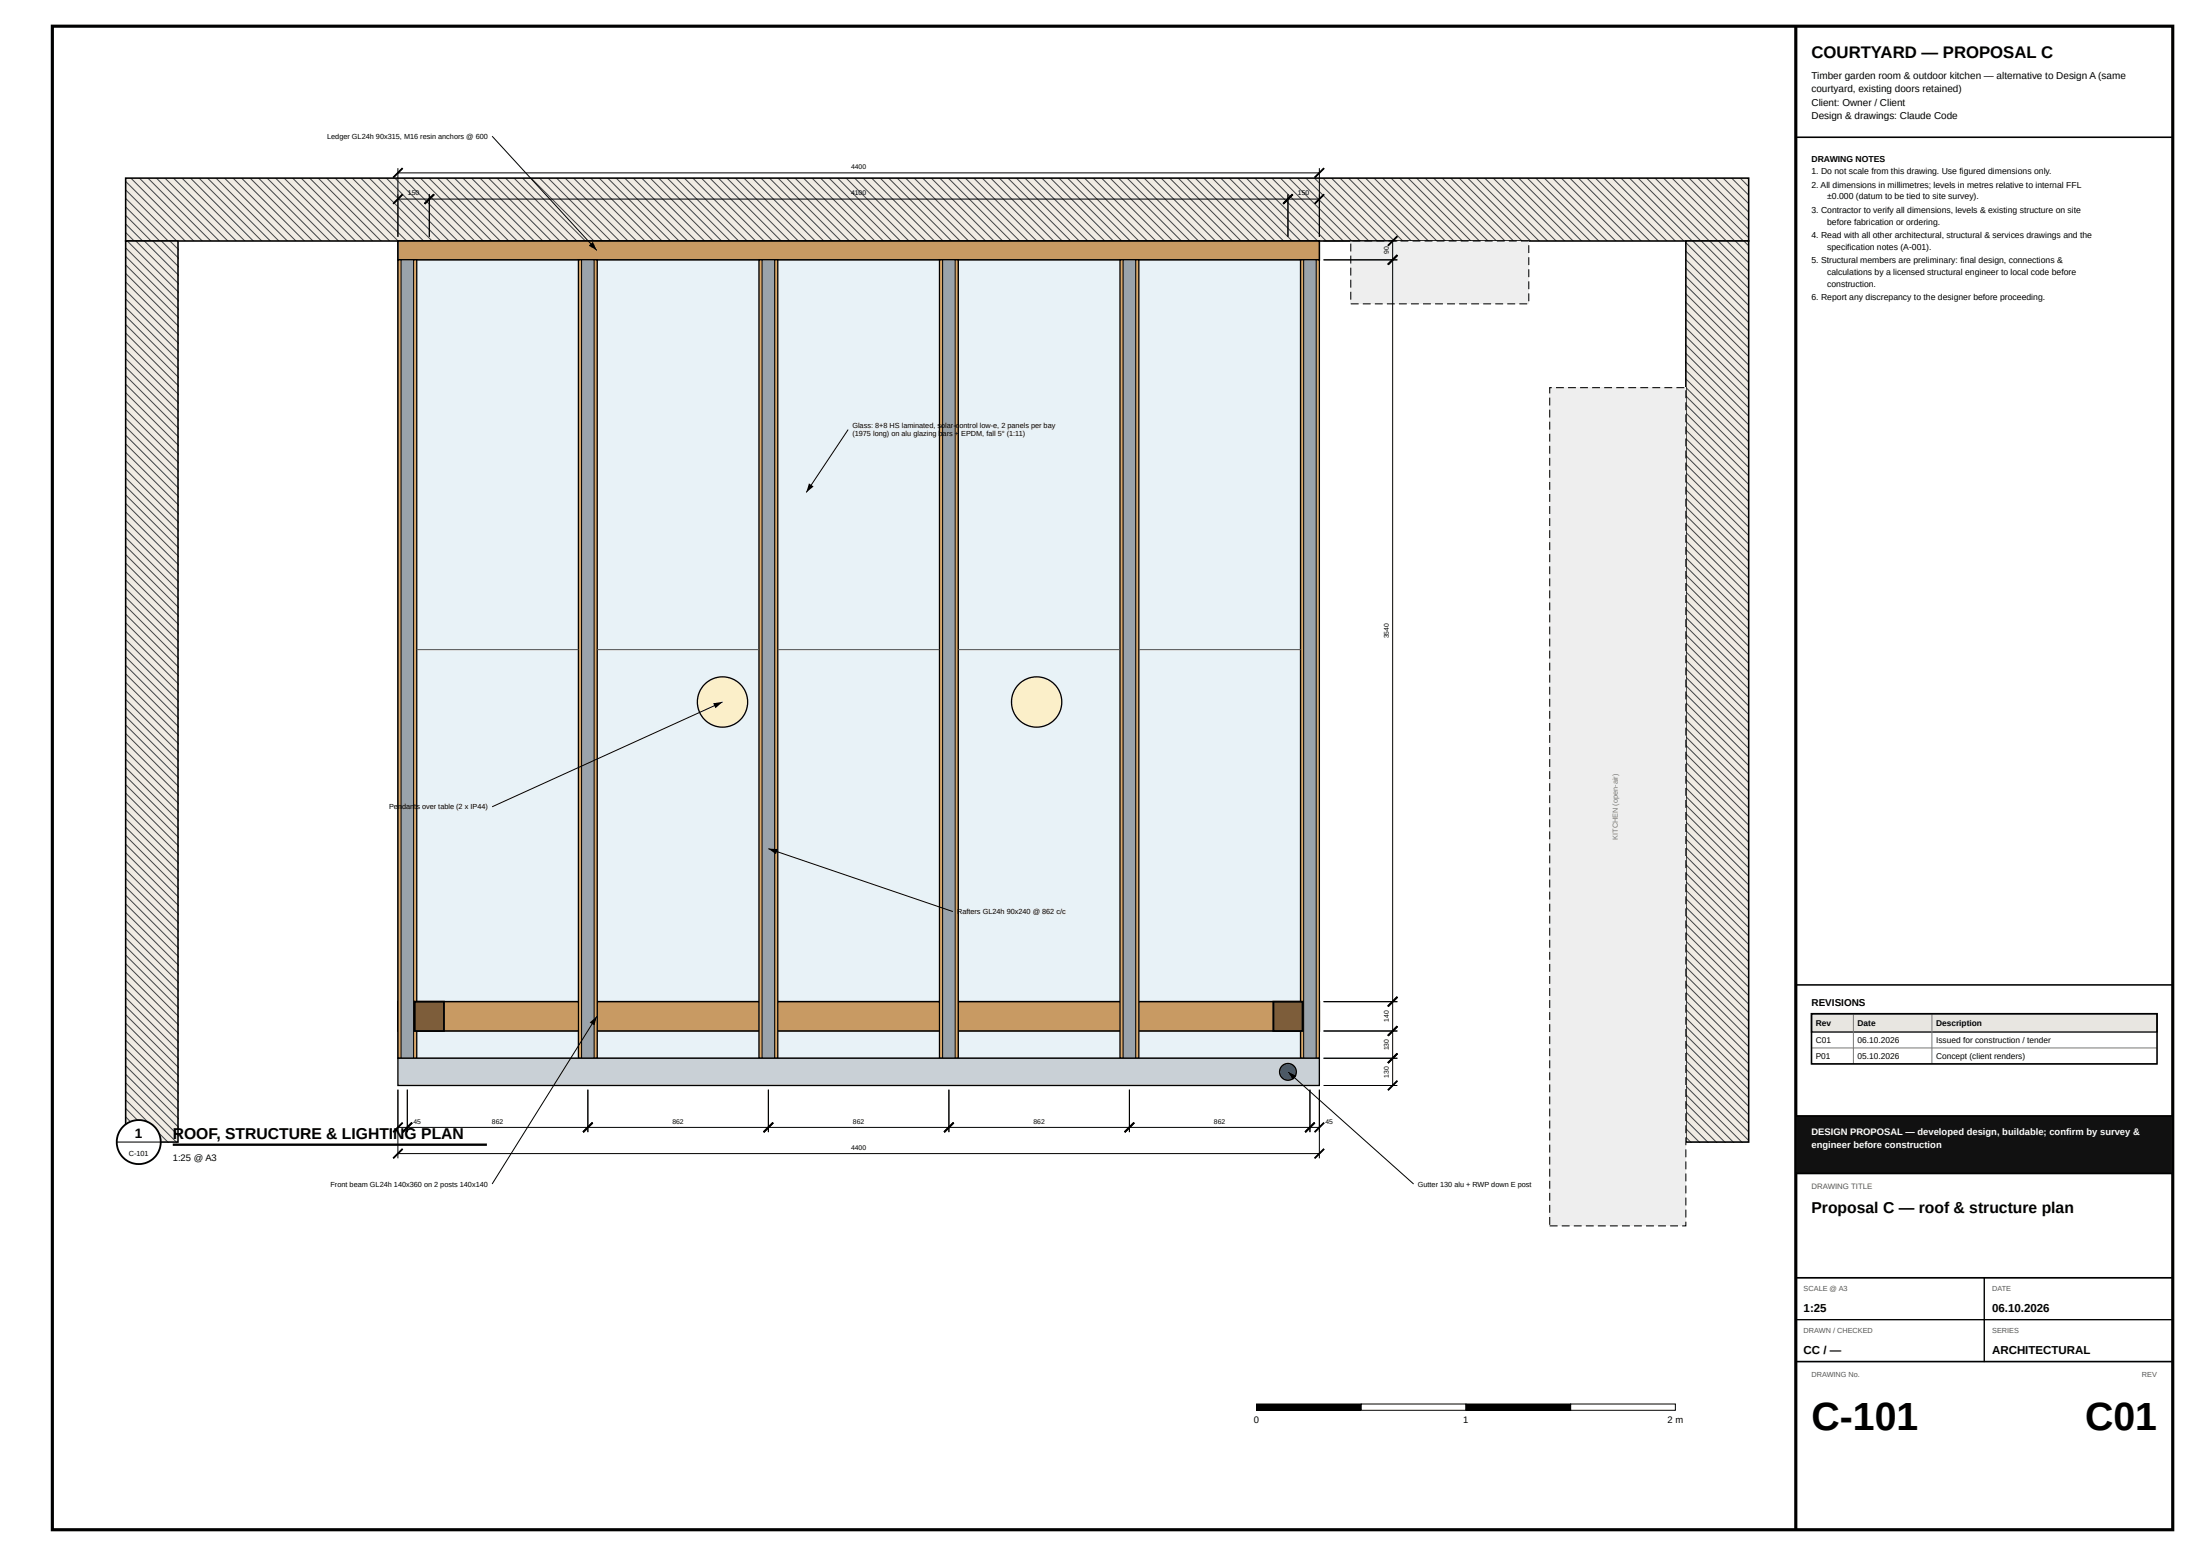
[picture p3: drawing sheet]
<svg xmlns="http://www.w3.org/2000/svg" width="420mm" height="297mm" viewBox="0 0 420 297" stroke-linecap="round" stroke-linejoin="round" font-family="sans-serif">
<path d="M10 5h405v287h-405zM343 5v287" fill="none" stroke="#000" stroke-width=".6"/>
<path d="M343 26.2h72M343 188h72" fill="none" stroke="#000" stroke-width=".3"/>
<path d="M346 193.5h66v3.5h-66z" fill="#e8e6e1"/>
<path d="M346 193.5h66v3.5h-66z" fill="none" stroke="#000" stroke-width=".25"/>
<path d="M346 193.5v9.6h66M354 193.5v9.6M369 193.5v9.6M346 200h66" fill="none" stroke="#777" stroke-width=".19"/>
<path d="M346 193.5h66v9.6h-66z" fill="none" stroke="#000" stroke-width=".3"/>
<path d="M343 213h72v11h-72z" fill="#111"/>
<path d="M343 213h72v11h-72zM343 259.9h72v32.1h-72zM343 243.9h72" fill="none" stroke="#000" stroke-width=".3"/>
<path d="M343 243.9h36v8h-36zM343 251.9h36v8h-36zM379 243.9h36v8h-36zM379 251.9h36v8h-36z" fill="none" stroke="#000" stroke-width=".2"/>
<path d="M24 34h310v12h-310z" fill="#f1ece4"/>
<g fill="none" stroke="#444" stroke-width=".19">
<path d="M23.9 34.6l11.5 11.5M23.9 36.2l9.9 9.9M23.9 37.8l8.3 8.3M23.9 39.5l6.6 6.6M25 34l12.1 12.1M26.6 34l12.1 12.1M28.2 34l12.1 12.1M29.8 34l12.1 12.1M31.5 34l12.1 12.1M33.1 34l12.1 12.1M34.7 34l12.1 12.1M36.3 34l12.1 12.1"/>
<path d="M38 34l12.1 12.1M39.6 34l12.1 12.1M41.2 34l12.1 12.1M42.8 34l12.1 12.1M44.5 34l12.1 12.1M46.1 34l12.1 12.1M47.7 34l12.1 12.1M49.3 34l12.1 12.1M51 34l12.1 12.1M52.6 34l12.1 12.1M54.2 34l12.1 12.1M55.9 34l12.1 12.1"/>
<path d="M57.5 34l12.1 12.1M59.1 34l12.1 12.1M60.7 34l12.1 12.1M62.4 34l12.1 12.1M64 34l12.1 12.1M65.6 34l12.1 12.1M67.2 34l12.1 12.1M68.9 34l12.1 12.1M70.5 34l12.1 12.1M72.1 34l12.1 12.1M73.7 34l12.1 12.1M75.4 34l12.1 12.1"/>
<path d="M77 34l12.1 12.1M78.6 34l12.1 12.1M80.2 34l12.1 12.1M81.9 34l12.1 12.1M83.5 34l12.1 12.1M85.1 34l12.1 12.1M86.8 34l12.1 12.1M88.4 34l12.1 12.1M90 34l12.1 12.1M91.6 34l12.1 12.1M93.3 34l12.1 12.1M94.9 34l12.1 12.1"/>
<path d="M96.5 34l12.1 12.1M98.1 34l12.1 12.1M99.8 34l12.1 12.1M101.4 34l12.1 12.1M103 34l12.1 12.1M104.6 34l12.1 12.1M106.3 34l12.1 12.1M107.9 34l12.1 12.1M109.5 34l12.1 12.1M111.1 34l12.1 12.1M112.8 34l12.1 12.1M114.4 34l12.1 12.1"/>
<path d="M116 34l12.1 12.1M117.7 34l12.1 12.1M119.3 34l12.1 12.1M120.9 34l12.1 12.1M122.5 34l12.1 12.1M124.2 34l12.1 12.1M125.8 34l12.1 12.1M127.4 34l12.1 12.1M129 34l12.1 12.1M130.7 34l12.1 12.1M132.3 34l12.1 12.1M133.9 34l12.1 12.1"/>
<path d="M135.5 34l12.1 12.1M137.2 34l12.1 12.1M138.8 34l12.1 12.1M140.4 34l12.1 12.1M142 34l12.1 12.1M143.7 34l12.1 12.1M145.3 34l12.1 12.1M146.9 34l12.1 12.1M148.6 34l12.1 12.1M150.2 34l12.1 12.1M151.8 34l12.1 12.1M153.4 34l12.1 12.1"/>
<path d="M155.1 34l12.1 12.1M156.7 34l12.1 12.1M158.3 34l12.1 12.1M159.9 34l12.1 12.1M161.6 34l12.1 12.1M163.2 34l12.1 12.1M164.8 34l12.1 12.1M166.4 34l12.1 12.1M168.1 34l12.1 12.1M169.7 34l12.1 12.1M171.3 34l12.1 12.1M172.9 34l12.1 12.1"/>
<path d="M174.6 34l12.1 12.1M176.2 34l12.1 12.1M177.8 34l12.1 12.1M179.5 34l12.1 12.1M181.1 34l12.1 12.1M182.7 34l12.1 12.1M184.3 34l12.1 12.1M186 34l12.1 12.1M187.6 34l12.1 12.1M189.2 34l12.1 12.1M190.8 34l12.1 12.1M192.5 34l12.1 12.1"/>
<path d="M194.1 34l12.1 12.1M195.7 34l12.1 12.1M197.3 34l12.1 12.1M199 34l12.1 12.1M200.6 34l12.1 12.1M202.2 34l12.1 12.1M203.8 34l12.1 12.1M205.5 34l12.1 12.1M207.1 34l12.1 12.1M208.7 34l12.1 12.1M210.4 34l12.1 12.1M212 34l12.1 12.1"/>
<path d="M213.6 34l12.1 12.1M215.2 34l12.1 12.1M216.9 34l12.1 12.1M218.5 34l12.1 12.1M220.1 34l12.1 12.1M221.7 34l12.1 12.1M223.4 34l12.1 12.1M225 34l12.1 12.1M226.6 34l12.1 12.1M228.2 34l12.1 12.1M229.9 34l12.1 12.1M231.5 34l12.1 12.1"/>
<path d="M233.1 34l12.1 12.1M234.7 34l12.1 12.1M236.4 34l12.1 12.1M238 34l12.1 12.1M239.6 34l12.1 12.1M241.3 34l12.1 12.1M242.9 34l12.1 12.1M244.5 34l12.1 12.1M246.1 34l12.1 12.1M247.8 34l12.1 12.1M249.4 34l12.1 12.1M251 34l12.1 12.1"/>
<path d="M252.6 34l12.1 12.1M254.3 34l12.1 12.1M255.9 34l12.1 12.1M257.5 34l12.1 12.1M259.1 34l12.1 12.1M260.8 34l12.1 12.1M262.4 34l12.1 12.1M264 34l12.1 12.1M265.7 34l12.1 12.1M267.3 34l12.1 12.1M268.9 34l12.1 12.1M270.5 34l12.1 12.1"/>
<path d="M272.2 34l12.1 12.1M273.8 34l12.1 12.1M275.4 34l12.1 12.1M277 34l12.1 12.1M278.7 34l12.1 12.1M280.3 34l12.1 12.1M281.9 34l12.1 12.1M283.5 34l12.1 12.1M285.2 34l12.1 12.1M286.8 34l12.1 12.1M288.4 34l12.1 12.1M290 34l12.1 12.1"/>
<path d="M291.7 34l12.1 12.1M293.3 34l12.1 12.1M294.9 34l12.1 12.1M296.5 34l12.1 12.1M298.2 34l12.1 12.1M299.8 34l12.1 12.1M301.4 34l12.1 12.1M303.1 34l12.1 12.1M304.7 34l12.1 12.1M306.3 34l12.1 12.1M307.9 34l12.1 12.1M309.6 34l12.1 12.1"/>
<path d="M311.2 34l12.1 12.1M312.8 34l12.1 12.1M314.4 34l12.1 12.1M316.1 34l12.1 12.1M317.7 34l12.1 12.1M319.3 34l12.1 12.1M320.9 34l12.1 12.1M322.6 34l11.4 11.4M324.2 34l9.8 9.8M325.8 34l8.2 8.2M327.5 34l6.5 6.5M329.1 34l4.9 4.9"/>
<path d="M330.7 34l3.3 3.3M332.3 34l1.7 1.7M334 34h.1M23.9 41.1l5 5M23.9 44.3l1.8 1.8M23.9 42.7l3.4 3.4M23.9 46l.1 .1"/>
</g>
<path d="M24 34h310v12h-310z" fill="none" stroke="#000" stroke-width=".3"/>
<path d="M24 46h10v172h-10z" fill="#f1ece4"/>
<g fill="none" stroke="#444" stroke-width=".19">
<path d="M23.9 47.3l10.1 10.1M23.9 52.1l10.1 10.1M23.9 53.8l10.1 10.1M23.9 55.4l10.1 10.1M23.9 57l10.1 10.1M23.9 58.6l10.1 10.1M23.9 48.9l10.1 10.1M23.9 50.5l10.1 10.1M24.3 46l9.7 9.7M25.9 46l8.1 8.1M27.5 46l6.5 6.5M29.1 46l4.9 4.9"/>
<path d="M30.8 46l3.2 3.2M32.4 46l1.6 1.6M34 46h.1M23.9 63.5l10.1 10.1M23.9 73.3l10.1 10.1M23.9 76.5l10.1 10.1M23.9 60.3l10.1 10.1M23.9 61.9l10.1 10.1M23.9 65.1l10.1 10.1M23.9 66.8l10.1 10.1M23.9 68.4l10.1 10.1M23.9 70l10.1 10.1"/>
<path d="M23.9 71.7l10.1 10.1M23.9 74.9l10.1 10.1M23.9 78.2l10.1 10.1M23.9 79.8l10.1 10.1M23.9 87.9l10.1 10.1M23.9 91.2l10.1 10.1M23.9 81.4l10.1 10.1M23.9 83l10.1 10.1M23.9 94.4l10.1 10.1M23.9 96l10.1 10.1M23.9 97.7l10.1 10.1M23.9 99.3l10.1 10.1"/>
<path d="M23.9 84.7l10.1 10.1M23.9 86.3l10.1 10.1M23.9 89.5l10.1 10.1M23.9 92.8l10.1 10.1M23.9 105.8l10.1 10.1M23.9 112.3l10.1 10.1M23.9 115.6l10.1 10.1M23.9 118.8l10.1 10.1M23.9 100.9l10.1 10.1M23.9 107.4l10.1 10.1M23.9 109.1l10.1 10.1M23.9 110.7l10.1 10.1"/>
<path d="M23.9 102.6l10.1 10.1M23.9 104.2l10.1 10.1M23.9 113.9l10.1 10.1M23.9 117.2l10.1 10.1M23.9 126.9l10.1 10.1M23.9 130.2l10.1 10.1M23.9 133.5l10.1 10.1M23.9 136.7l10.1 10.1M23.9 140l10.1 10.1M23.9 120.4l10.1 10.1M23.9 122.1l10.1 10.1M23.9 123.7l10.1 10.1"/>
<path d="M23.9 125.3l10.1 10.1M23.9 128.6l10.1 10.1M23.9 131.8l10.1 10.1M23.9 135.1l10.1 10.1M23.9 138.3l10.1 10.1M23.9 141.6l10.1 10.1M23.9 144.8l10.1 10.1M23.9 148.1l10.1 10.1M23.9 151.3l10.1 10.1M23.9 154.6l10.1 10.1M23.9 156.2l10.1 10.1M23.9 159.5l10.1 10.1"/>
<path d="M23.9 143.2l10.1 10.1M23.9 146.5l10.1 10.1M23.9 149.7l10.1 10.1M23.9 153l10.1 10.1M23.9 157.8l10.1 10.1M23.9 161.1l10.1 10.1M23.9 164.4l10.1 10.1M23.9 167.6l10.1 10.1M23.9 170.9l10.1 10.1M23.9 174.1l10.1 10.1M23.9 175.7l10.1 10.1M23.9 179l10.1 10.1"/>
<path d="M23.9 162.7l10.1 10.1M23.9 166l10.1 10.1M23.9 169.2l10.1 10.1M23.9 172.5l10.1 10.1M23.9 177.4l10.1 10.1M23.9 182.2l10.1 10.1M23.9 185.5l10.1 10.1M23.9 188.8l10.1 10.1M23.9 180.6l10.1 10.1M23.9 183.9l10.1 10.1M23.9 187.1l10.1 10.1M23.9 190.4l10.1 10.1"/>
<path d="M23.9 192l10.1 10.1M23.9 193.6l10.1 10.1M23.9 195.3l10.1 10.1M23.9 196.9l10.1 10.1M23.9 198.5l10.1 10.1M23.9 200.1l10.1 10.1M23.9 201.8l10.1 10.1M23.9 203.4l10.1 10.1M23.9 205l10.1 10.1M23.9 206.6l10.1 10.1M23.9 208.3l9.8 9.7M23.9 209.9l8.2 8.1"/>
<path d="M23.9 211.5l6.6 6.5M23.9 213.1l5 4.9M23.9 214.8l3.3 3.2M23.9 216.4l1.7 1.6M23.9 218h.1"/>
</g>
<path d="M24 46h10v172h-10z" fill="none" stroke="#000" stroke-width=".3"/>
<path d="M322 46h12v172h-12z" fill="#f1ece4"/>
<g fill="none" stroke="#444" stroke-width=".19">
<path d="M321.9 46.3l12.1 12.1M321.9 47.9l12.1 12.1M321.9 49.5l12.1 12.1M321.9 51.1l12.1 12.1M321.9 52.8l12.1 12.1M321.9 54.4l12.1 12.1M321.9 56l12.1 12.1M321.9 57.6l12.1 12.1M321.9 59.3l12.1 12.1M323.3 46l10.7 10.7M324.9 46l9.1 9.1M326.5 46l7.5 7.5"/>
<path d="M328.1 46l5.9 5.9M329.8 46l4.2 4.2M331.4 46l2.6 2.6M333 46l1 1M321.9 60.9l12.1 12.1M321.9 62.5l12.1 12.1M321.9 64.1l12.1 12.1M321.9 65.8l12.1 12.1M321.9 67.4l12.1 12.1M321.9 69l12.1 12.1M321.9 70.7l12.1 12.1M321.9 72.3l12.1 12.1"/>
<path d="M321.9 73.9l12.1 12.1M321.9 75.5l12.1 12.1M321.9 77.2l12.1 12.1M321.9 78.8l12.1 12.1M321.9 80.4l12.1 12.1M321.9 82l12.1 12.1M321.9 83.7l12.1 12.1M321.9 85.3l12.1 12.1M321.9 86.9l12.1 12.1M321.9 88.5l12.1 12.1M321.9 90.2l12.1 12.1M321.9 91.8l12.1 12.1"/>
<path d="M321.9 93.4l12.1 12.1M321.9 95l12.1 12.1M321.9 96.7l12.1 12.1M321.9 98.3l12.1 12.1M321.9 99.9l12.1 12.1M321.9 101.6l12.1 12.1M321.9 103.2l12.1 12.1M321.9 104.8l12.1 12.1M321.9 106.4l12.1 12.1M321.9 108.1l12.1 12.1M321.9 109.7l12.1 12.1M321.9 111.3l12.1 12.1"/>
<path d="M321.9 112.9l12.1 12.1M321.9 114.6l12.1 12.1M321.9 116.2l12.1 12.1M321.9 117.8l12.1 12.1M321.9 119.4l12.1 12.1M321.9 121.1l12.1 12.1M321.9 122.7l12.1 12.1M321.9 124.3l12.1 12.1M321.9 125.9l12.1 12.1M321.9 127.6l12.1 12.1M321.9 129.2l12.1 12.1M321.9 130.8l12.1 12.1"/>
<path d="M321.9 132.5l12.1 12.1M321.9 134.1l12.1 12.1M321.9 135.7l12.1 12.1M321.9 137.3l12.1 12.1M321.9 139l12.1 12.1M321.9 140.6l12.1 12.1M321.9 142.2l12.1 12.1M321.9 143.8l12.1 12.1M321.9 145.5l12.1 12.1M321.9 147.1l12.1 12.1M321.9 148.7l12.1 12.1M321.9 150.3l12.1 12.1"/>
<path d="M321.9 152l12.1 12.1M321.9 153.6l12.1 12.1M321.9 155.2l12.1 12.1M321.9 156.8l12.1 12.1M321.9 158.5l12.1 12.1M321.9 160.1l12.1 12.1M321.9 161.7l12.1 12.1M321.9 163.4l12.1 12.1M321.9 165l12.1 12.1M321.9 166.6l12.1 12.1M321.9 168.2l12.1 12.1M321.9 169.9l12.1 12.1"/>
<path d="M321.9 171.5l12.1 12.1M321.9 173.1l12.1 12.1M321.9 174.7l12.1 12.1M321.9 176.4l12.1 12.1M321.9 178l12.1 12.1M321.9 179.6l12.1 12.1M321.9 181.2l12.1 12.1M321.9 182.9l12.1 12.1M321.9 184.5l12.1 12.1M321.9 186.1l12.1 12.1M321.9 187.8l12.1 12.1M321.9 189.4l12.1 12.1"/>
<path d="M321.9 191l12.1 12.1M321.9 192.6l12.1 12.1M321.9 194.3l12.1 12.1M321.9 195.9l12.1 12.1M321.9 197.5l12.1 12.1M321.9 199.1l12.1 12.1M321.9 200.8l12.1 12.1M321.9 202.4l12.1 12.1M321.9 204l12.1 12.1M321.9 205.6l12.1 12.1M321.9 207.3l10.8 10.7M321.9 208.9l9.2 9.1"/>
<path d="M321.9 210.5l7.6 7.5M321.9 212.1l6 5.9M321.9 213.8l4.3 4.2M321.9 215.4l2.7 2.6M321.9 217l1.1 1"/>
</g>
<path d="M322 46h12v172h-12z" fill="none" stroke="#000" stroke-width=".3"/>
<path d="M258 46h34v12h-34z" fill="#eee"/>
<path d="M260.3 57.9h1.5v.2h-1.5zM262.6 57.9h1.5v.2h-1.5zM264.9 57.9h1.5v.2h-1.5zM267.2 57.9h1.5v.2h-1.5zM269.5 57.9h1.5v.2h-1.5zM271.8 57.9h1.5v.2h-1.5zM274.1 57.9h1.5v.2h-1.5zM276.4 57.9h1.5v.2h-1.5zM278.7 57.9h1.5v.2h-1.5zM281 57.9h1.5v.2h-1.5zM283.3 57.9h1.5v.2h-1.5zM285.6 57.9h1.5v.2h-1.5zM287.9 57.9h1.5v.2h-1.5zM290.2 57.9h1.5v.2h-1.5zM291.9 56h.2v1.5h-.2zM291.9 53.7h.2v1.5h-.2zM291.9 51.4h.2v1.5h-.2zM291.9 49.1h.2v1.5h-.2zM291.9 46.8h.2v1.5h-.2zM290.5 45.9h1.5v.2h-1.5zM288.2 45.9h1.5v.2h-1.5zM285.9 45.9h1.5v.2h-1.5zM283.6 45.9h1.5v.2h-1.5zM281.3 45.9h1.5v.2h-1.5zM279 45.9h1.5v.2h-1.5zM276.7 45.9h1.5v.2h-1.5zM274.4 45.9h1.5v.2h-1.5zM272.1 45.9h1.5v.2h-1.5zM269.8 45.9h1.5v.2h-1.5zM267.5 45.9h1.5v.2h-1.5zM265.2 45.9h1.5v.2h-1.5zM262.9 45.9h1.5v.2h-1.5zM260.6 45.9h1.5v.2h-1.5zM258.3 45.9h1.5v.2h-1.5zM257.9 46.5h.2v1.5h-.2zM257.9 48.8h.2v1.5h-.2zM257.9 51.1h.2v1.5h-.2zM257.9 53.4h.2v1.5h-.2zM257.9 55.7h.2v1.5h-.2zM258 57.9h1.5v.2h-1.5z" fill="#000"/>
<path d="M296 74h26v160h-26z" fill="#eee"/>
<path d="M298.3 233.9h1.5v.2h-1.5zM300.6 233.9h1.5v.2h-1.5zM302.9 233.9h1.5v.2h-1.5zM305.2 233.9h1.5v.2h-1.5zM307.5 233.9h1.5v.2h-1.5zM309.8 233.9h1.5v.2h-1.5zM312.1 233.9h1.5v.2h-1.5zM314.4 233.9h1.5v.2h-1.5zM316.7 233.9h1.5v.2h-1.5zM319 233.9h1.5v.2h-1.5zM321.9 233.2h.2v.9h-.8v-.2h.7v.1h-.1zM321.9 230.9h.2v1.5h-.2zM321.9 228.6h.2v1.5h-.2zM321.9 226.3h.2v1.5h-.2zM321.9 224h.2v1.5h-.2zM321.9 221.7h.2v1.5h-.2zM321.9 219.4h.2v1.5h-.2zM321.9 217.1h.2v1.5h-.2zM321.9 214.8h.2v1.5h-.2zM321.9 212.5h.2v1.5h-.2zM321.9 210.2h.2v1.5h-.2zM321.9 207.9h.2v1.5h-.2zM321.9 205.6h.2v1.5h-.2zM321.9 203.3h.2v1.5h-.2zM321.9 201h.2v1.5h-.2zM321.9 198.7h.2v1.5h-.2zM321.9 196.4h.2v1.5h-.2zM321.9 194.1h.2v1.5h-.2zM321.9 191.8h.2v1.5h-.2zM321.9 189.5h.2v1.5h-.2zM321.9 187.2h.2v1.5h-.2zM321.9 184.9h.2v1.5h-.2zM321.9 182.6h.2v1.5h-.2zM321.9 180.3h.2v1.5h-.2zM321.9 178h.2v1.5h-.2zM321.9 175.7h.2v1.5h-.2zM321.9 173.4h.2v1.5h-.2zM321.9 171.1h.2v1.5h-.2zM321.9 168.8h.2v1.5h-.2zM321.9 166.5h.2v1.5h-.2zM321.9 164.2h.2v1.5h-.2zM321.9 161.9h.2v1.5h-.2zM321.9 159.6h.2v1.5h-.2zM321.9 157.3h.2v1.5h-.2zM321.9 155h.2v1.5h-.2zM321.9 152.7h.2v1.5h-.2zM321.9 150.4h.2v1.5h-.2zM321.9 148.1h.2v1.5h-.2zM321.9 145.8h.2v1.5h-.2zM321.9 143.5h.2v1.5h-.2zM321.9 141.2h.2v1.5h-.2zM321.9 138.9h.2v1.5h-.2zM321.9 136.6h.2v1.5h-.2zM321.9 134.3h.2v1.5h-.2zM321.9 132h.2v1.5h-.2zM321.9 129.7h.2v1.5h-.2zM321.9 127.4h.2v1.5h-.2zM321.9 125.1h.2v1.5h-.2zM321.9 122.8h.2v1.5h-.2zM321.9 120.5h.2v1.5h-.2zM321.9 118.2h.2v1.5h-.2zM321.9 115.9h.2v1.5h-.2zM321.9 113.6h.2v1.5h-.2zM321.9 111.3h.2v1.5h-.2zM321.9 109h.2v1.5h-.2zM321.9 106.7h.2v1.5h-.2zM321.9 104.4h.2v1.5h-.2zM321.9 102.1h.2v1.5h-.2zM321.9 99.8h.2v1.5h-.2zM321.9 97.5h.2v1.5h-.2zM321.9 95.2h.2v1.5h-.2zM321.9 92.9h.2v1.5h-.2zM321.9 90.6h.2v1.5h-.2zM321.9 88.3h.2v1.5h-.2zM321.9 86h.2v1.5h-.2zM321.9 83.7h.2v1.5h-.2zM321.9 81.4h.2v1.5h-.2zM321.9 79.1h.2v1.5h-.2zM321.9 76.8h.2v1.5h-.2zM321.9 74.5h.2v1.5h-.2zM320.2 73.9h1.5v.2h-1.5zM317.9 73.9h1.5v.2h-1.5zM315.6 73.9h1.5v.2h-1.5zM313.3 73.9h1.5v.2h-1.5zM311 73.9h1.5v.2h-1.5zM308.7 73.9h1.5v.2h-1.5zM306.4 73.9h1.5v.2h-1.5zM304.1 73.9h1.5v.2h-1.5zM301.8 73.9h1.5v.2h-1.5zM299.5 73.9h1.5v.2h-1.5zM297.2 73.9h1.5v.2h-1.5zM295.9 73.9h.5v.2h-.4v-.1h.1v1.1h-.2zM295.9 75.9h.2v1.5h-.2zM295.9 78.2h.2v1.5h-.2zM295.9 80.5h.2v1.5h-.2zM295.9 82.8h.2v1.5h-.2zM295.9 85.1h.2v1.5h-.2zM295.9 87.4h.2v1.5h-.2zM295.9 89.7h.2v1.5h-.2zM295.9 92h.2v1.5h-.2zM295.9 94.3h.2v1.5h-.2zM295.9 96.6h.2v1.5h-.2zM295.9 98.9h.2v1.5h-.2zM295.9 101.2h.2v1.5h-.2zM295.9 103.5h.2v1.5h-.2zM295.9 105.8h.2v1.5h-.2zM295.9 108.1h.2v1.5h-.2zM295.9 110.4h.2v1.5h-.2zM295.9 112.7h.2v1.5h-.2zM295.9 115h.2v1.5h-.2zM295.9 117.3h.2v1.5h-.2zM295.9 119.6h.2v1.5h-.2zM295.9 121.9h.2v1.5h-.2zM295.9 124.2h.2v1.5h-.2zM295.9 126.5h.2v1.5h-.2zM295.9 128.8h.2v1.5h-.2zM295.9 131.1h.2v1.5h-.2zM295.9 133.4h.2v1.5h-.2zM295.9 135.7h.2v1.5h-.2zM295.9 138h.2v1.5h-.2zM295.9 140.3h.2v1.5h-.2zM295.9 142.6h.2v1.5h-.2zM295.9 144.9h.2v1.5h-.2zM295.9 147.2h.2v1.5h-.2zM295.9 149.5h.2v1.5h-.2zM295.9 151.8h.2v1.5h-.2zM295.9 154.1h.2v1.5h-.2zM295.9 156.4h.2v1.5h-.2zM295.9 158.7h.2v1.5h-.2zM295.9 161h.2v1.5h-.2zM295.9 163.3h.2v1.5h-.2zM295.9 165.6h.2v1.5h-.2zM295.9 167.9h.2v1.5h-.2zM295.9 170.2h.2v1.5h-.2zM295.9 172.5h.2v1.5h-.2zM295.9 174.8h.2v1.5h-.2zM295.9 177.1h.2v1.5h-.2zM295.9 179.4h.2v1.5h-.2zM295.9 181.7h.2v1.5h-.2zM295.9 184h.2v1.5h-.2zM295.9 186.3h.2v1.5h-.2zM295.9 188.6h.2v1.5h-.2zM295.9 190.9h.2v1.5h-.2zM295.9 193.2h.2v1.5h-.2zM295.9 195.5h.2v1.5h-.2zM295.9 197.8h.2v1.5h-.2zM295.9 200.1h.2v1.5h-.2zM295.9 202.4h.2v1.5h-.2zM295.9 204.7h.2v1.5h-.2zM295.9 207h.2v1.5h-.2zM295.9 209.3h.2v1.5h-.2zM295.9 211.6h.2v1.5h-.2zM295.9 213.9h.2v1.5h-.2zM295.9 216.2h.2v1.5h-.2zM295.9 218.5h.2v1.5h-.2zM295.9 220.8h.2v1.5h-.2zM295.9 223.1h.2v1.5h-.2zM295.9 225.4h.2v1.5h-.2zM295.9 227.7h.2v1.5h-.2zM295.9 230h.2v1.5h-.2zM295.9 232.3h.2v1.5h-.2zM296 233.9h1.5v.2h-1.5z" fill="#000"/>
<path d="M76 46h176v156h-176z" fill="#e8f2f7"/>
<path d="M76 46h176v156h-176z" fill="none" stroke="#000" stroke-width=".2"/>
<path d="M76 46h176v3.6h-176z" fill="#c89a63"/>
<path d="M76 46h176v3.6h-176z" fill="none" stroke="#000" stroke-width=".3"/>
<path d="M76 191.2h176v5.6h-176z" fill="#c89a63"/>
<path d="M76 191.2h176v5.6h-176z" fill="none" stroke="#000" stroke-width=".3"/>
<path d="M76 49.6h3.6v152.4h-3.6z" fill="#d9a86a"/>
<path d="M76 49.6h3.6v152.4h-3.6z" fill="none" stroke="#000" stroke-width=".25"/>
<path d="M76.6 49.6h2.4v152.4h-2.4z" fill="#9aa3ab"/>
<path d="M76.6 49.6h2.4v152.4h-2.4z" fill="none" stroke="#000" stroke-width=".19"/>
<path d="M110.5 49.6h3.6v152.4h-3.6z" fill="#d9a86a"/>
<path d="M110.5 49.6h3.6v152.4h-3.6z" fill="none" stroke="#000" stroke-width=".25"/>
<path d="M111.1 49.6h2.4v152.4h-2.4z" fill="#9aa3ab"/>
<path d="M111.1 49.6h2.4v152.4h-2.4z" fill="none" stroke="#000" stroke-width=".19"/>
<path d="M145 49.6h3.6v152.4h-3.6z" fill="#d9a86a"/>
<path d="M145 49.6h3.6v152.4h-3.6z" fill="none" stroke="#000" stroke-width=".25"/>
<path d="M145.6 49.6h2.4v152.4h-2.4z" fill="#9aa3ab"/>
<path d="M145.6 49.6h2.4v152.4h-2.4z" fill="none" stroke="#000" stroke-width=".19"/>
<path d="M179.4 49.6h3.6v152.4h-3.6z" fill="#d9a86a"/>
<path d="M179.4 49.6h3.6v152.4h-3.6z" fill="none" stroke="#000" stroke-width=".25"/>
<path d="M180 49.6h2.4v152.4h-2.4z" fill="#9aa3ab"/>
<path d="M180 49.6h2.4v152.4h-2.4z" fill="none" stroke="#000" stroke-width=".19"/>
<path d="M213.9 49.6h3.6v152.4h-3.6z" fill="#d9a86a"/>
<path d="M213.9 49.6h3.6v152.4h-3.6z" fill="none" stroke="#000" stroke-width=".25"/>
<path d="M214.5 49.6h2.4v152.4h-2.4z" fill="#9aa3ab"/>
<path d="M214.5 49.6h2.4v152.4h-2.4z" fill="none" stroke="#000" stroke-width=".19"/>
<path d="M248.4 49.6h3.6v152.4h-3.6z" fill="#d9a86a"/>
<path d="M248.4 49.6h3.6v152.4h-3.6z" fill="none" stroke="#000" stroke-width=".25"/>
<path d="M249 49.6h2.4v152.4h-2.4z" fill="#9aa3ab"/>
<path d="M249 49.6h2.4v152.4h-2.4z" fill="none" stroke="#000" stroke-width=".19"/>
<path d="M76 202h176v5.2h-176z" fill="#c9d0d6"/>
<path d="M76 202h176v5.2h-176z" fill="none" stroke="#000" stroke-width=".25"/>
<path d="M79.6 124h30.9M114.1 124h30.9M148.6 124h30.8M183 124h30.9M217.5 124h30.9" fill="none" stroke="#555" stroke-width=".2"/>
<path d="M79.2 191.2h5.6v5.6h-5.6z" fill="#8a5a2b"/>
<path d="M79.2 191.2h5.6v5.6h-5.6z" fill="none" stroke="#000" stroke-width=".35"/>
<path d="M243.2 191.2h5.6v5.6h-5.6z" fill="#8a5a2b"/>
<path d="M243.2 191.2h5.6v5.6h-5.6z" fill="none" stroke="#000" stroke-width=".35"/>
<circle cx="246" cy="204.6" r="1.6" fill="#1f5fa8"/>
<circle cx="246" cy="204.6" r="1.6" fill="none" stroke="#000" stroke-width=".25"/>
<circle cx="138" cy="134" r="4.8" fill="#fff3cd"/>
<circle cx="138" cy="134" r="4.8" fill="none" stroke="#000" stroke-width=".25"/>
<circle cx="198" cy="134" r="4.8" fill="#fff3cd"/>
<circle cx="198" cy="134" r="4.8" fill="none" stroke="#000" stroke-width=".25"/>
<g fill="none" stroke="#000" stroke-width=".19">
<path d="M76 32.1v13.1M76 38h176M76 33h176M82 37.1v8.1M94 26l20 21.8M246 37.1v8.1M252 32.1v13.1M252.8 46h14.1M252.8 49.6h14.1M266 46v161.2M162 82l-8 12M138 134l-44 20"/>
<path d="M146.8 162l35.2 12M114 194l-20 32M252.8 191.2h14.1M252.8 196.8h14.1M76 208v13.1M76 215.2h176M77.8 208v8.1M112.3 208v8.1M146.8 208v8.1M181.2 208v8.1M215.7 208v8.1M246 204.6l24 21.4"/>
<path d="M250.2 208v8.1M252 208v13.1M252.8 202h14.1M252.8 207.2h14.1M76 220.2h176"/>
</g>
<g fill="#000">
<path d="M75.1 38.9l1.8-1.8zM75.1 33.9l1.8-1.8zM81.1 38.9l1.8-1.8zM246.9 37.1l-1.8 1.8zM252.9 37.1l-1.8 1.8zM252.9 32.1l-1.8 1.8zM112.4 46.9l.8-.7 .8 1.6zM266.9 45.1l-1.8 1.8zM266.9 48.7l-1.8 1.8zM154.5 92.3l.9 .6-1.4 1.1zM136.2 134.2l1.8-.2-1.3 1.2zM146.8 162l1.8 .1-.4 1z"/>
<path d="M112.6 195.2l1.4-1.2-.5 1.7zM266.9 190.3l-1.8 1.8zM266.9 195.9l-1.8 1.8zM75.1 216.1l1.8-1.8zM78.7 214.3l-1.8 1.8zM111.4 216.1l1.8-1.8zM145.9 216.1l1.8-1.8zM180.3 216.1l1.8-1.8zM216.6 214.3l-1.8 1.8zM246 204.6l1.6 .7-.7 .8zM249.3 216.1l1.8-1.8zM252.9 214.3l-1.8 1.8z"/>
<path d="M265.1 202.9l1.8-1.8zM266.9 206.3l-1.8 1.8zM75.1 221.1l1.8-1.8zM252.9 219.3l-1.8 1.8z"/>
</g>
<g fill="none" stroke="#000" stroke-width=".35">
<path d="M76.9 37.1l-1.8 1.8M76.9 32.1l-1.8 1.8M82.9 37.1l-1.8 1.8M246.9 37.1l-1.8 1.8M252.9 37.1l-1.8 1.8M252.9 32.1l-1.8 1.8M266.9 45.1l-1.8 1.8M266.9 48.7l-1.8 1.8M266.9 190.3l-1.8 1.8M266.9 195.9l-1.8 1.8M76.9 214.3l-1.8 1.8M76.9 219.3l-1.8 1.8"/>
<path d="M78.7 214.3l-1.8 1.8M113.2 214.3l-1.8 1.8M147.7 214.3l-1.8 1.8M182.1 214.3l-1.8 1.8M216.6 214.3l-1.8 1.8M251.1 214.3l-1.8 1.8M252.9 214.3l-1.8 1.8M252.9 219.3l-1.8 1.8M266.9 201.1l-1.8 1.8M266.9 206.3l-1.8 1.8"/>
</g>
<circle cx="26.5" cy="218" r="4.2" fill="#fff"/>
<circle cx="26.5" cy="218" r="4.2" fill="none" stroke="#000" stroke-width=".35"/>
<path d="M22.3 218h8.4" fill="none" stroke="#000" stroke-width=".2"/>
<path d="M33 218.5h60" fill="none" stroke="#000" stroke-width=".45"/>
<path d="M240 268h20v1.2h-20z" fill="#000"/>
<path d="M240 268h20v1.2h-20z" fill="none" stroke="#000" stroke-width=".19"/>
<path d="M260 268h20v1.2h-20z" fill="#fff"/>
<path d="M260 268h20v1.2h-20zM280 268h20v1.2h-20z" fill="none" stroke="#000" stroke-width=".19"/>
<path d="M280 268h20v1.2h-20z" fill="#000"/>
<path d="M300 268h20v1.2h-20z" fill="#fff"/>
<path d="M300 268h20v1.2h-20z" fill="none" stroke="#000" stroke-width=".19"/>
<g font-size="7.5">
<text x="346" y="272.9">C-101</text>
<text x="398.2" y="272.9">C01</text>
</g>
<text font-size="3.2" x="346" y="11">COURTYARD — PROPOSAL C</text>
<g font-size="3">
<text x="33" y="217.4">ROOF, STRUCTURE &amp; LIGHTING PLAN</text>
<text x="346" y="231.5">Proposal C — roof &amp; structure plan</text>
</g>
<text font-size="2.6" x="25.8" y="217.2">1</text>
<g font-size="2.2">
<text x="344.5" y="250.4">1:25</text>
<text x="380.5" y="250.4">06.10.2026</text>
<text x="344.5" y="258.4">CC / —</text>
<text x="380.5" y="258.4">ARCHITECTURAL</text>
</g>
<g font-size="1.9">
<text x="346" y="15">Timber garden room &amp; outdoor kitchen — alternative to Design A (same</text>
<text x="346" y="17.6">courtyard, existing doors retained)</text>
<text x="346" y="20.2">Client: Owner / Client</text>
<text x="346" y="22.8">Design &amp; drawings: Claude Code</text>
<text x="346" y="192">REVISIONS</text>
</g>
<g font-size="1.8">
<text x="33" y="221.6">1:25 @ A3</text>
<text x="239.5" y="271.6">0</text>
<text x="279.5" y="271.6">1</text>
<text x="318.5" y="271.6">2 m</text>
</g>
<g font-size="1.8" fill="#fff">
<text x="346" y="216.6">DESIGN PROPOSAL — developed design, buildable; confirm by survey &amp;</text>
<text x="346" y="219.1">engineer before construction</text>
</g>
<g font-size="1.6">
<text x="346" y="30.8">DRAWING NOTES</text>
<text x="346" y="33.3">1. Do not scale from this drawing. Use figured dimensions only.</text>
<text x="346" y="35.8">2. All dimensions in millimetres; levels in metres relative to internal FFL</text>
<text x="346" y="40.6">3. Contractor to verify all dimensions, levels &amp; existing structure on site</text>
<text x="349" y="38.1">±0.000 (datum to be tied to site survey).</text>
<text x="346" y="45.4">4. Read with all other architectural, structural &amp; services drawings and the</text>
<text x="349" y="42.9">before fabrication or ordering.</text>
<text x="349" y="47.7">specification notes (A-001).</text>
<text x="346" y="50.2">5. Structural members are preliminary: final design, connections &amp;</text>
<text x="349" y="52.5">calculations by a licensed structural engineer to local code before</text>
<text x="346" y="57.3">6. Report any discrepancy to the designer before proceeding.</text>
<text x="349" y="54.7">construction.</text>
<text x="346.8" y="195.9">Rev</text>
<text x="354.8" y="195.9">Date</text>
<text x="369.8" y="195.9">Description</text>
<text x="346.8" y="199.2">C01</text>
<text x="346.8" y="202.2">P01</text>
<text x="354.8" y="199.2">06.10.2026</text>
<text x="354.8" y="202.2">05.10.2026</text>
<text x="369.8" y="199.2">Issued for construction / tender</text>
<text x="369.8" y="202.2">Concept (client renders)</text>
</g>
<text font-size="1.5" fill="#555" x="346" y="227">DRAWING TITLE</text>
<g font-size="1.4">
<text x="62.5" y="26.5">Ledger GL24h 90x315, M16 resin anchors @ 600</text>
<text x="162.8" y="81.7">Glass: 8+8 HS laminated, s</text>
<text x="162.8" y="83.3">(1975 long) on alu glazing b</text>
<text x="179.8" y="81.7">olar-</text>
<text x="180" y="83.3">ars +</text>
<text x="182.6" y="81.7">c</text>
<text x="183.3" y="81.7">ontrol low-e, 2 panels per bay</text>
<text x="183.6" y="83.3">EPDM, fall 5° (1:11)</text>
<text x="74.3" y="154.5">Pe</text>
<text x="76" y="154.5">n</text>
<text x="76.8" y="154.5">dan</text>
<text x="79.1" y="154.5">ts over table (2 x IP44)</text>
<text x="182.8" y="174.5">Rafters GL24h 90x240 @ 862 c/c</text>
<text x="24.6" y="220.7">C-101</text>
<text x="63.1" y="226.5">Front beam GL24h 140x360 on 2 posts 140x140</text>
<text x="270.8" y="226.5">Gutter 130 alu + RWP down E post</text>
</g>
<text font-size="1.4" fill="#777" x="309" y="160.3" transform="rotate(-90 309 160.3)">KITCHEN (open-air)</text>
<g font-size="1.4" fill="#555">
<text x="344.5" y="246.5">SCALE @ A3</text>
<text x="380.5" y="246.5">DATE</text>
<text x="344.5" y="254.5">DRAWN / CHECKED</text>
<text x="380.5" y="254.5">SERIES</text>
<text x="346" y="262.9">DRAWING No.</text>
<text x="409.1" y="262.9">REV</text>
</g>
<g font-size="1.3">
<text x="162.6" y="32.3">4400</text>
<text x="77.9" y="37.3">150</text>
<text x="162.6" y="37.3">4100</text>
<text x="247.9" y="37.3">150</text>
<text x="265.3" y="48.5" transform="rotate(-90 265.3 48.5)">90</text>
<text x="265.3" y="121.8" transform="rotate(-90 265.3 121.8)">3540</text>
<text x="265.3" y="195.1" transform="rotate(-90 265.3 195.1)">140</text>
<text x="265.3" y="200.5" transform="rotate(-90 265.3 200.5)">130</text>
<text x="265.3" y="205.7" transform="rotate(-90 265.3 205.7)">130</text>
<text x="78.9" y="214.5">45</text>
<text x="94" y="214.5">862</text>
<text x="128.4" y="214.5">862</text>
<text x="162.9" y="214.5">862</text>
<text x="197.4" y="214.5">862</text>
<text x="231.9" y="214.5">862</text>
<text x="253.1" y="214.5">45</text>
<text x="162.6" y="219.5">4400</text>
</g>
</svg>
